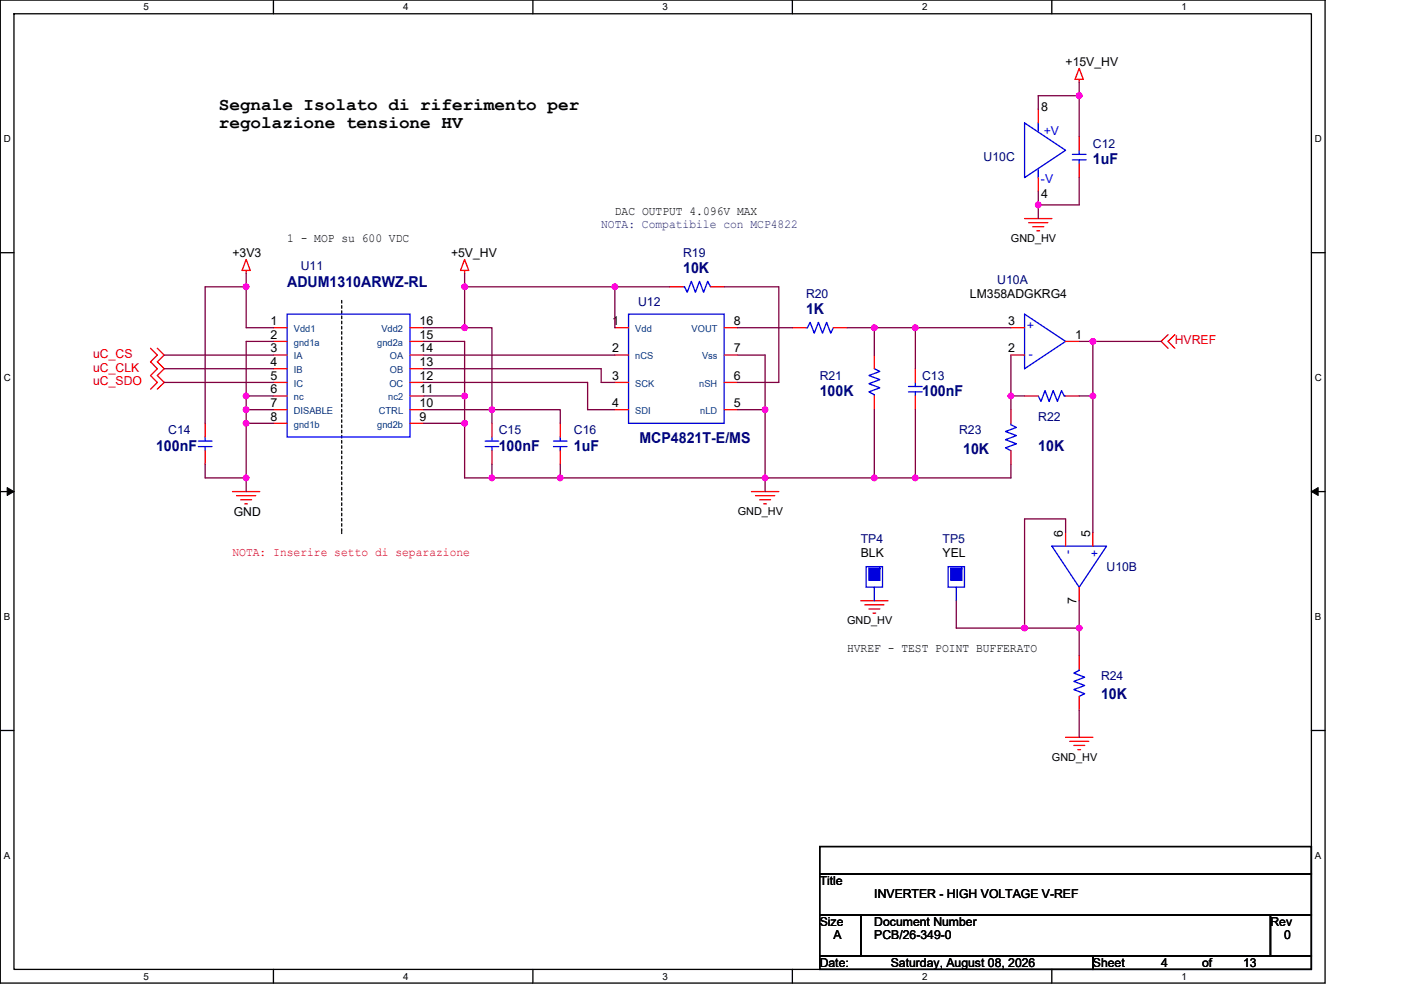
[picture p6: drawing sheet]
<svg xmlns="http://www.w3.org/2000/svg" width="297mm" height="210mm" viewBox="0 0 297 210" stroke-linecap="round" stroke-linejoin="round" font-family="sans-serif">
<path d="M.1 0h280.8v208.5h-280.8zM3 2.9h275v202.7h-275z" fill="none" stroke="#000" stroke-width=".28"/>
<g fill="#fff">
<path d="M30.5 .3h1.1v2.3h-1.1z"/>
<path d="M30.5 205.9h1.1v2.3h-1.1z"/>
</g>
<path d="M58 0v2.9M58 205.6v2.9" fill="none" stroke="#000" stroke-width=".28"/>
<g fill="#fff">
<path d="M85.5 .3h1.1v2.3h-1.1z"/>
<path d="M85.5 205.9h1.1v2.3h-1.1z"/>
</g>
<path d="M113 0v2.9M113 205.6v2.9" fill="none" stroke="#000" stroke-width=".28"/>
<g fill="#fff">
<path d="M140.5 .3h1.1v2.3h-1.1z"/>
<path d="M140.5 205.9h1.1v2.3h-1.1z"/>
</g>
<path d="M168 0v2.9M168 205.6v2.9" fill="none" stroke="#000" stroke-width=".28"/>
<g fill="#fff">
<path d="M195.5 .3h1.2v2.3h-1.2z"/>
<path d="M195.5 205.9h1.2v2.3h-1.2z"/>
</g>
<path d="M223 0v2.9M223 205.6v2.9" fill="none" stroke="#000" stroke-width=".28"/>
<g fill="#fff">
<path d="M250.5 .3h1.2v2.3h-1.2z"/>
<path d="M250.5 205.9h1.2v2.3h-1.2z"/>
<path d="M.8 28.3h1.5v2.3h-1.5z"/>
<path d="M278.8 28.3h1.5v2.3h-1.5z"/>
<path d="M.8 78.9h1.5v2.3h-1.5z"/>
<path d="M278.8 78.9h1.5v2.3h-1.5z"/>
</g>
<path d="M.1 53.6h2.9M278 53.6h2.9" fill="none" stroke="#000" stroke-width=".28"/>
<g fill="#fff">
<path d="M.8 129.6h1.4v2.3h-1.4z"/>
<path d="M278.8 129.6h1.4v2.3h-1.4z"/>
</g>
<path d="M.1 104.3h2.9M278 104.3h2.9" fill="none" stroke="#000" stroke-width=".28"/>
<path d="M1.5 103.4l1.5 .9-1.5 .8zM278 104.3l1.5-.9v1.7z" fill="#000" stroke="#000" stroke-width=".21"/>
<g fill="#fff">
<path d="M.8 180.3h1.4v2.3h-1.4z"/>
<path d="M278.8 180.3h1.4v2.3h-1.4z"/>
</g>
<path d="M.1 154.9h2.9M278 154.9h2.9M173.8 179.6h104.2v5.7h-104.2zM173.8 194h8.7v8.7h-8.7zM173.8 185.3h104.2v8.7h-104.2zM182.5 194h86.9v8.7h-86.9zM269.4 194h8.6v8.7h-8.6zM173.8 202.7h57.9v2.9h-57.9zM231.7 202.7h46.3v2.9h-46.3z" fill="none" stroke="#000" stroke-width=".28"/>
<path d="M72.5 63.7v49.2M72.5 112.9h.1" fill="none" stroke="#000" stroke-width=".28" stroke-dasharray=".6 .6"/>
<g fill="none" stroke="#f00" stroke-width=".28">
<path d="M228.8 14.5l.9 2.3h-1.8zM228.8 16.8v.6M220.1 23.2v2.9M220.1 37.7v2.9M228.8 34.8v2.9M228.8 29v2.9M52.2 55l.9 2.4h-1.8zM52.2 57.4v.5M98.5 57.4v.5M98.5 55l.9 2.4h-1.8zM217.2 46.4h5.8M218.1 47.2h4.1"/>
<path d="M219 48.1h2.3M219.8 49h.6M31.9 73.9l1.5 1.4-1.5 1.5 1.5 1.4-1.5 1.5 1.5 1.4-1.5 1.4M33.4 73.9l1.4 1.4-1.4 1.5 1.4 1.4-1.4 1.5 1.4 1.4-1.4 1.4M58 69.5h2.9M58 72.4h2.9M58 75.3h2.9M58 78.2h2.9M86.9 78.2h2.9M86.9 75.3h2.9M86.9 72.4h2.9M86.9 69.5h2.9"/>
<path d="M130.4 69.5h2.9M130.4 75.3h2.9M141.9 60.8h2.9M150.6 60.8h2.9M153.5 75.3h2.9M153.5 69.5h2.9M168 69.5h2.9M176.7 69.5h2.9M185.4 75.3v2.9M194.1 78.2v2.9M214.3 75.3h2.9M214.3 69.5h2.9"/>
<path d="M225.9 72.4h2.9M247.6 71l-1.4 1.4 1.4 1.5M249.1 71l-1.5 1.4 1.5 1.5M43.5 95.6v2.9M43.5 89.8v2.9M58 81.1h2.9M58 84h2.9M58 86.9h2.9M58 89.8h2.9M86.9 89.8h2.9M86.9 86.9h2.9M86.9 84h2.9"/>
<path d="M86.9 81.1h2.9M104.3 95.6v2.9M104.3 89.8v2.9M118.8 95.6v2.9M118.8 89.8v2.9M130.4 81.1h2.9M130.4 86.9h2.9M153.5 86.9h2.9M153.5 81.1h2.9M185.4 84v2.9M194.1 84v2.9M214.3 95.6v2.9"/>
<path d="M214.3 86.9v2.9M217.2 84h2.9M225.9 84h2.9M49.3 104.3h5.8M50.2 105.1h4M51 106h2.3M51.9 106.9h.6M159.3 104.3h5.8M160.2 105.1h4.1M161.1 106h2.3M161.9 106.9h.6M225.9 112.9v2.9"/>
<path d="M231.7 112.9v2.9M182.5 127.4h5.8M183.4 128.3h4M184.2 129.2h2.3M185.1 130h.6M185.4 127.4h.1M202.8 127.4h.1M228.8 124.5v2.9M228.8 139v2.9M225.9 156.4h5.8M226.8 157.2h4M227.7 158.1h2.3"/>
<path d="M228.5 159h.6M228.8 147.7v2.9"/>
</g>
<g fill="none" stroke="#00f" stroke-width=".28">
<path d="M217.2 26.1l8.7 5.8-8.7 5.8zM220.1 26.1v1.7M220.1 35.9v1.8M227.4 33.9h2.9M227.4 32.7h2.9M228.8 31.9v.8M228.8 33.9v.9M60.9 66.6h26v26.1h-26zM133.3 66.6h20.2v23.2h-20.2zM144.8 60.8h.3l.6 1.2 .9-2.3 .8 2.3 .9-2.3 .9 2.3 .8-2.3 .6 1.1M170.9 69.5h.3l.6-1.1 .8 2.3 .9-2.3 .9 2.3 .9-2.3 .8 2.3 .6-1.2M185.4 78.2l1.1 .6-2.3 .9 2.3 .8-2.3 .9 2.3 .9-2.3 .8 1.2 .6v.3"/>
<path d="M217.2 66.6l8.7 5.8-8.7 5.8zM42.1 94.7h2.9M42.1 93.6h2.9M43.5 92.7v.9M43.5 94.7v.9M102.9 94.7h2.8M102.9 93.6h2.8M104.3 92.7v.9M104.3 94.7v.9M117.3 94.7h2.9M117.3 93.6h2.9M118.8 92.7v.9"/>
<path d="M118.8 94.7v.9M192.6 83.1h2.9M192.6 82h2.9M194.1 81.1v.9M194.1 83.1v.9M214.3 89.8v.3l1.2 .6-2.3 .8 2.3 .9-2.3 .9 2.3 .8-2.3 .9 1.1 .6M220.1 84l.6 1.2 .9-2.4 .8 2.4 .9-2.4 .9 2.4 .9-2.4 .5 1.2h.3M223 115.8h11.6l-5.8 8.7zM183.6 120.2h3.5v4.3h-3.5zM185.4 124.5v2.9M201 120.2h3.5v4.3h-3.5zM202.8 124.5v2.9"/>
<path d="M228.8 141.9v.3l-1.1 .6 2.3 .8-2.3 .9 2.3 .9-2.3 .9 2.3 .8-1.2 .6"/>
</g>
<g fill="#00f" stroke="#00f" stroke-width=".28">
<path d="M184.2 120.5v2.6h2.3v-2.6z" fill-rule="evenodd"/>
<path d="M201.6 120.5v2.6h2.3v-2.6z" fill-rule="evenodd"/>
</g>
<g fill="none" stroke="#800040" stroke-width=".28">
<path d="M228.8 17.4v2.9M228.8 20.3h-8.7v2.9M228.8 20.3v8.7M228.8 37.7v5.8h-8.7M52.2 57.9v2.9M98.5 57.9v2.9M220.1 40.6v2.9M220.1 43.5v2.9M34.8 75.3h23.2M34.8 78.2h23.2M52.2 60.8h-8.7v29M52.2 60.8v8.7h5.8"/>
<path d="M58 72.4h-5.8v11.6M89.8 72.4h8.7v11.6M89.8 75.3h40.6M89.8 78.2h37.7v2.9h2.9M89.8 69.5h8.7M98.5 60.8h31.9M98.5 60.8v8.7M98.5 69.5h5.8v17.4h14.5v2.9M130.4 60.8v8.7M130.4 60.8h11.5M153.5 60.8h11.6v20.3h-8.7M156.4 75.3h5.8v11.6"/>
<path d="M156.4 69.5h11.6M179.6 69.5h5.8M194.1 69.5h20.2M194.1 69.5h-8.7v5.8M194.1 69.5v8.7M214.3 75.3v8.7M228.8 72.4h2.9M231.7 72.4h14.5M231.7 72.4v11.6M34.8 81.1h23.2M43.5 98.5v2.9h8.7M52.2 86.9v2.9"/>
<path d="M52.2 86.9h5.8M52.2 84v2.9M52.2 89.8v11.6M52.2 84h5.8M52.2 89.8h5.8M89.8 84h8.7v5.8M89.8 89.8h8.7v11.6h20.3M89.8 86.9h14.5v2.9M89.8 81.1h34.8v5.8h5.8M104.3 98.5v2.9M118.8 98.5v2.9M156.4 86.9h5.8"/>
<path d="M162.2 86.9v14.5h-43.4M185.4 86.9v14.5M194.1 86.9v14.5M214.3 84h2.9M214.3 84v2.9M214.3 98.5v2.9h-28.9M228.8 84h2.9M231.7 84v28.9M52.2 101.4v2.9M185.4 101.4h-23.2v2.9M225.9 112.9v-2.8h-8.7v23.1M202.8 127.4v5.8h14.4"/>
<path d="M217.2 133.2h11.6M228.8 127.4v5.8M228.8 133.2v5.8M228.8 150.6v5.8"/>
</g>
<g fill="#f0f" stroke="#f0f" stroke-width=".28">
<circle cx="228.8" cy="20.3" r=".57"/>
<circle cx="220.1" cy="43.5" r=".57"/>
<circle cx="52.2" cy="60.8" r=".57"/>
<circle cx="98.5" cy="60.8" r=".57"/>
<circle cx="130.4" cy="60.8" r=".57"/>
<circle cx="98.5" cy="69.5" r=".57"/>
<circle cx="104.3" cy="86.9" r=".57"/>
<circle cx="185.4" cy="69.5" r=".57"/>
<circle cx="194.1" cy="69.5" r=".57"/>
<circle cx="52.2" cy="84" r=".57"/>
<circle cx="98.5" cy="84" r=".57"/>
<circle cx="231.7" cy="72.4" r=".57"/>
<circle cx="162.2" cy="86.9" r=".57"/>
<circle cx="214.3" cy="84" r=".57"/>
<circle cx="52.2" cy="89.8" r=".57"/>
<circle cx="52.2" cy="86.9" r=".57"/>
<circle cx="98.5" cy="89.8" r=".57"/>
<circle cx="52.2" cy="101.4" r=".57"/>
<circle cx="104.3" cy="101.4" r=".57"/>
<circle cx="118.8" cy="101.4" r=".57"/>
<circle cx="162.2" cy="101.4" r=".57"/>
<circle cx="185.4" cy="101.4" r=".57"/>
<circle cx="194.1" cy="101.4" r=".57"/>
<circle cx="231.7" cy="84" r=".57"/>
<circle cx="228.8" cy="133.2" r=".57"/>
<circle cx="217.2" cy="133.2" r=".57"/>
</g>
<g font-size="3.7">
<text x="46.4" y="23.4">Segnale Isolato di riferimento per</text>
<text x="46.4" y="27.2">regolazione tensione HV</text>
</g>
<g font-size="3.2" fill="#000080">
<text x="231.7" y="34.8">1uF</text>
<text x="144.8" y="58">10K</text>
<text x="60.9" y="60.9">ADUM1310ARWZ-RL</text>
<text x="170.9" y="66.7">1K</text>
<text x="173.8" y="84.1">100K</text>
<text x="195.5" y="84.1">100nF</text>
<text x="33.1" y="95.6">100nF</text>
<text x="105.7" y="95.6">100nF</text>
<text x="121.7" y="95.6">1uF</text>
<text x="135.6" y="93.9">MCP4821T-E/MS</text>
<text x="220.1" y="95.6">10K</text>
<text x="204.2" y="96.2">10K</text>
<text x="233.4" y="148.3">10K</text>
</g>
<g font-size="2.6">
<text x="225.9" y="13.9">+15V_HV</text>
<text x="220.7" y="23.5">8</text>
<text x="130.4" y="45.6">DAC OUTPUT 4.096V MAX</text>
<text x="220.7" y="42">4</text>
<text x="60.9" y="51.4">1 - MOP su 600 VDC</text>
<text x="49.3" y="54.5">+3V3</text>
<text x="95.6" y="54.5">+5V_HV</text>
<text x="205.7" y="63.2">LM358ADGKRG4</text>
<text x="57.4" y="68.9">1</text>
<text x="57.4" y="71.8">2</text>
<text x="89" y="71.8">15</text>
<text x="89" y="68.9">16</text>
<text x="129.8" y="68.9">1</text>
<text x="155.6" y="68.9">8</text>
<text x="213.7" y="68.9">3</text>
<text x="228" y="71.8">1</text>
<text x="57.4" y="74.7">3</text>
<text x="57.4" y="77.6">4</text>
<text x="89" y="77.6">13</text>
<text x="89" y="74.7">14</text>
<text x="129.8" y="74.7">2</text>
<text x="155.6" y="74.7">7</text>
<text x="213.7" y="74.7">2</text>
<text x="57.4" y="80.5">5</text>
<text x="57.4" y="83.4">6</text>
<text x="89" y="83.4">11</text>
<text x="89" y="80.5">12</text>
<text x="129.8" y="80.5">3</text>
<text x="155.6" y="80.5">6</text>
<text x="57.4" y="86.3">7</text>
<text x="57.4" y="89.2">8</text>
<text x="89" y="89.2">9</text>
<text x="89" y="86.3">10</text>
<text x="129.8" y="86.3">4</text>
<text x="155.6" y="86.3">5</text>
<text x="49.6" y="109.5">GND</text>
<text x="225.3" y="113.8" transform="rotate(-90 225.3 113.8)">6</text>
<text x="231.1" y="113.8" transform="rotate(-90 231.1 113.8)">5</text>
<text x="182.5" y="118.2">BLK</text>
<text x="199.9" y="118.2">YEL</text>
<text x="228.2" y="128" transform="rotate(-90 228.2 128)">7</text>
<text x="179.6" y="138.2">HVREF - TEST POINT BUFFERATO</text>
<text x="173.8" y="187.7">Title</text>
<text x="185.4" y="190.6">INVERTER - HIGH VOLTAGE V-REF</text>
<text x="173.8" y="196.4">Size</text>
<text x="185.4" y="196.4">Document Number</text>
<text x="269.4" y="196.4">Rev</text>
<text x="176.7" y="199.3">A</text>
<text x="185.4" y="199.3">PCB/26-349-0</text>
<text x="272.2" y="199.3">0</text>
<text x="173.8" y="205">Date:</text>
<text x="188.9" y="205">Saturday, August 08, 2026</text>
<text x="231.7" y="205">Sheet</text>
<text x="246.2" y="205">4</text>
<text x="254.9" y="205">of</text>
<text x="263.6" y="205">13</text>
</g>
<g font-size="2.6" fill="#00f">
<text x="221.3" y="28.7">+V</text>
<text x="220.7" y="38.8">-V</text>
<text x="219.3" y="68" transform="rotate(180 219.3 68)">+</text>
<text x="219" y="74.7" transform="rotate(180 219 74.7)">-</text>
<text x="227.2" y="117.6" transform="rotate(-90 227.2 117.6)">-</text>
<text x="233" y="118.2" transform="rotate(-90 233 118.2)">+</text>
</g>
<g font-size="2.6" fill="#000080">
<text x="208.6" y="34.2">U10C</text>
<text x="231.7" y="31.3">C12</text>
<text x="63.8" y="57.4">U11</text>
<text x="144.8" y="54.5">R19</text>
<text x="135.3" y="64.9">U12</text>
<text x="170.9" y="63.2">R20</text>
<text x="211.5" y="60.3">U10A</text>
<text x="173.8" y="80.5">R21</text>
<text x="195.5" y="80.5">C13</text>
<text x="220.1" y="89.2">R22</text>
<text x="35.7" y="92.1">C14</text>
<text x="105.7" y="92.1">C15</text>
<text x="121.7" y="92.1">C16</text>
<text x="203.3" y="92.1">R23</text>
<text x="182.5" y="115.3">TP4</text>
<text x="199.9" y="115.3">TP5</text>
<text x="234.6" y="121.1">U10B</text>
<text x="233.4" y="144.2">R24</text>
</g>
<text font-size="2.6" fill="#400080" x="127.5" y="48.5">NOTA: Compatibile con MCP4822</text>
<g font-size="2.6" fill="#f00">
<text x="19.7" y="75.9">uC_CS</text>
<text x="249.1" y="73">HVREF</text>
<text x="19.7" y="78.8">uC_CLK</text>
<text x="19.7" y="81.7">uC_SDO</text>
<text x="49.3" y="117.9">NOTA: Inserire setto di separazione</text>
</g>
<g font-size="2.3">
<text x="214.3" y="51.3">GND_HV</text>
<text x="156.4" y="109.2">GND_HV</text>
<text x="179.6" y="132.4">GND_HV</text>
<text x="223" y="161.4">GND_HV</text>
</g>
<g font-size="2.1">
<text x="30.5" y="2.2">5</text>
<text x="85.5" y="2.2">4</text>
<text x="140.5" y="2.2">3</text>
<text x="195.5" y="2.2">2</text>
<text x="250.5" y="2.2">1</text>
<text x=".8" y="30.1">D</text>
<text x="278.8" y="30.1">D</text>
<text x=".8" y="80.8">C</text>
<text x="278.8" y="80.8">C</text>
<text x=".8" y="131.4">B</text>
<text x="278.8" y="131.4">B</text>
<text x=".8" y="182.1">A</text>
<text x="278.8" y="182.1">A</text>
<text x="30.5" y="207.8">5</text>
<text x="85.5" y="207.8">4</text>
<text x="140.5" y="207.8">3</text>
<text x="195.5" y="207.8">2</text>
<text x="250.5" y="207.8">1</text>
</g>
<g font-size="2" fill="#004080">
<text x="62.3" y="70.4">Vdd1</text>
<text x="80.9" y="70.4">Vdd2</text>
<text x="134.7" y="70.4">Vdd</text>
<text x="146.6" y="70.4">VOUT</text>
<text x="62.3" y="73.3">gnd1a</text>
<text x="62.3" y="76.2">IA</text>
<text x="80" y="73.3">gnd2a</text>
<text x="82.7" y="76.2">OA</text>
<text x="134.7" y="76.2">nCS</text>
<text x="148.8" y="76.2">Vss</text>
<text x="62.3" y="79.1">IB</text>
<text x="62.3" y="82">IC</text>
<text x="82.5" y="82">OC</text>
<text x="82.7" y="79.1">OB</text>
<text x="134.7" y="82">SCK</text>
<text x="148.3" y="82">nSH</text>
<text x="62.3" y="84.9">nc</text>
<text x="62.3" y="87.8">DISABLE</text>
<text x="80.3" y="87.8">CTRL</text>
<text x="82.3" y="84.9">nc2</text>
<text x="134.7" y="87.8">SDI</text>
<text x="148.5" y="87.8">nLD</text>
<text x="62.3" y="90.7">gnd1b</text>
<text x="80" y="90.7">gnd2b</text>
</g>
</svg>
